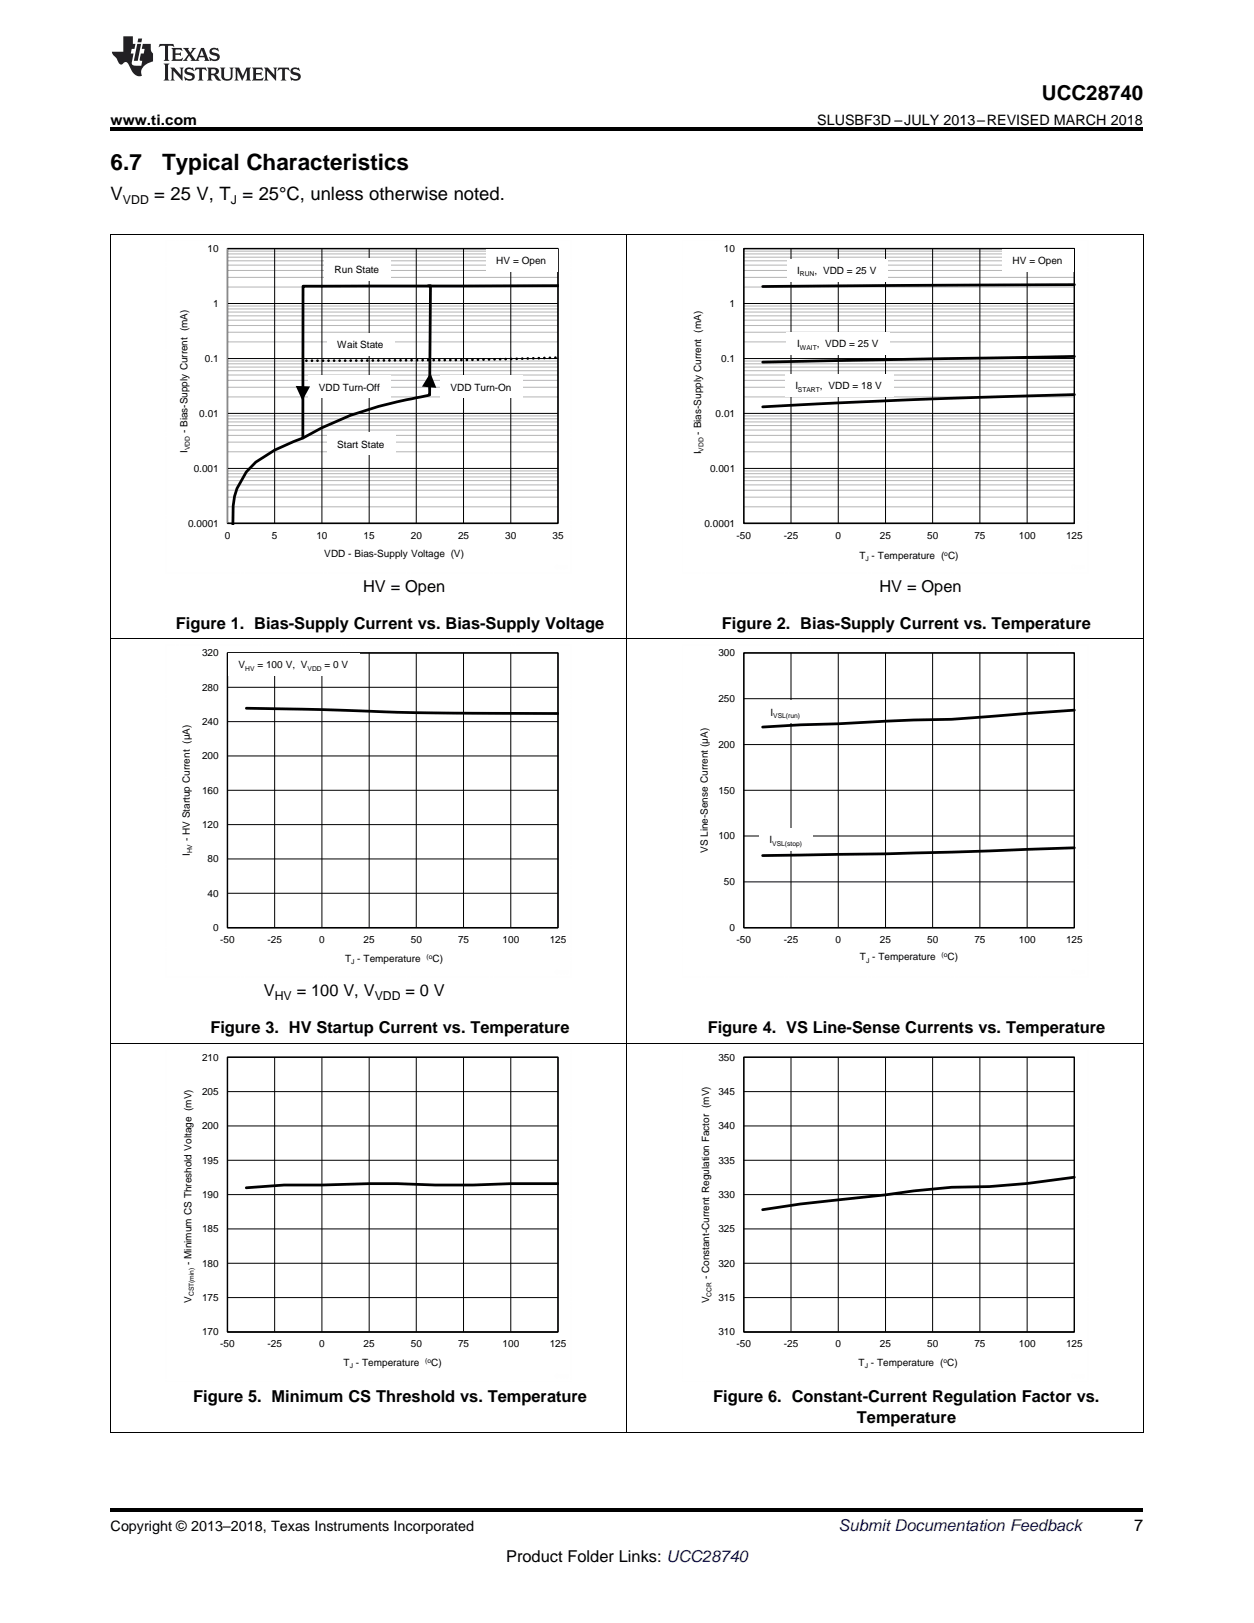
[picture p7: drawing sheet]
<svg xmlns="http://www.w3.org/2000/svg" width="216mm" height="279mm" viewBox="0 0 216 279" stroke-linecap="round" stroke-linejoin="round" font-family="sans-serif">
<path d="M19 259.7h177.8v.5h-177.8z" fill="#000"/>
<g fill="none" stroke="#000" stroke-width=".17">
<path d="M19.1 110v136.7M39.2 118.3h56.9M47.3 112.4v47.3M55.4 112.4v47.3M63.6 112.4v47.3M71.7 112.4v47.3M79.8 112.4v47.3M87.9 112.4v47.3M107.9 110v136.7M196.8 110v136.7M39.2 136h56.9M39.2 130.1h56.9"/>
<path d="M39.2 124.2h56.9M39.2 159.7v-47.3h56.9v47.3M39.2 153.8h56.9M39.2 147.9h56.9M39.2 142h56.9M19 179.6h177.8M39.2 199.7h56.9M39.2 193.8h56.9M39.2 187.9h56.9M47.3 182v47.3M55.4 182v47.3M63.6 182v47.3"/>
<path d="M71.7 182v47.3M79.8 182v47.3M87.9 182v47.3M128 199.7h57M128 193.8h57M128 187.9h57M136.2 182v47.3M144.3 182v47.3M152.5 182v47.3M160.6 182v47.3M168.7 182v47.3M176.8 182v47.3"/>
<path d="M39.2 217.5h56.9M39.2 211.6h56.9M39.2 205.7h56.9M128 217.5h57M128 211.6h57M128 205.7h57M39.2 223.4h56.9M39.2 229.3v-47.3h56.9v47.3M128 223.4h57M128 229.3v-47.3h57v47.3M19 246.6h177.8"/>
</g>
<path d="M39.2 112.4h56.9v47.3h-56.9zM39.2 159.7h56.9M39.2 182h56.9v47.3h-56.9zM128.1 182h56.9v47.3h-56.9zM39.2 229.3h56.9M128.1 229.3h56.9" fill="none" stroke="#000" stroke-width=".24"/>
<path d="M42.4 121.9l13 .3 16.2 .5 24.5 .1M96.1 203.8h-8.1l-6.5 .2h-6.6l-6.5-.2h-4.9l-8.1 .2h-6.5l-6.5 .5M185 202.7l-8.1 1-6.5 .6-6.6 .1-6.5 .6-4.9 .7-14.6 1.6-6.5 .9" fill="none" stroke="#000" stroke-width=".48"/>
<path d="M28.6 111h69.8v57.2h-69.8zM28.6 180.6h69.8v57.2h-69.8zM117.5 180.6h69.8v57.2h-69.8z" fill="none" stroke="#fefefe" stroke-width=".17" stroke-dasharray=".5 .2" stroke-linecap="butt"/>
<path d="M39.3 112.5h22.6v3.8h-22.6z" fill-rule="evenodd" fill="#fff"/>
<path d="M136.2 112.4v47.3M144.3 112.4v47.3M152.5 112.4v47.3M160.6 112.4v47.3M168.7 112.4v47.3M176.8 112.4v47.3M128 136h57M128 128.2h57M128 120.3h57M128 151.8h57M128 143.9h57M128 159.7v-47.3h57v47.3" fill="none" stroke="#000" stroke-width=".17"/>
<path d="M128.1 112.4h56.9v47.3h-56.9zM128.1 159.7h56.9" fill="none" stroke="#000" stroke-width=".24"/>
<path d="M185 122.3l-21.2 1.5-6.5 .1-26 1.3M185 146a1778.6 1778.6 0 0 1-53.7 1.3" fill="none" stroke="#000" stroke-width=".48"/>
<path d="M117.5 111h69.8v57.2h-69.8z" fill="none" stroke="#fefefe" stroke-width=".17" stroke-dasharray=".5 .2" stroke-linecap="butt"/>
<g fill="#fff">
<path d="M130.9 120.6h8.7v3.9h-8.7z" fill-rule="evenodd"/>
<path d="M130.7 142.7h9.3v3.8h-9.3z" fill-rule="evenodd"/>
</g>
<g fill="none" stroke="#000" stroke-width=".17">
<path d="M19.1 40.4v69.6M39.2 52.3h56.9M39.2 42.8h56.9v47.3M47.3 42.8v47.3M55.4 42.8v47.3M63.6 42.8v47.3M71.7 42.8v47.3M79.8 42.8v47.3M87.9 42.8v47.3M107.9 40.4v69.6M196.8 40.4v69.6M39.2 71.2h56.9"/>
<path d="M39.2 61.7h56.9M39.2 80.6h56.9M19 110h177.8"/>
</g>
<g fill="none" stroke="#b7b7b7" stroke-width=".18">
<path d="M39.2 58.9h56.9M39.2 57.2h56.9M39.2 56h56.9M39.2 55.1h56.9M39.2 54.4h56.9M39.2 53.7h56.9M39.2 53.2h56.9M39.2 52.7h56.9M39.2 49.4h56.9M39.2 47.8h56.9M39.2 46.6h56.9M39.2 45.6h56.9"/>
<path d="M39.2 44.9h56.9M39.2 44.3h56.9M39.2 43.7h56.9M39.2 43.2h56.9M39.2 77.8h56.9M39.2 76.1h56.9M39.2 75h56.9M39.2 74h56.9M39.2 73.3h56.9M39.2 72.6h56.9M39.2 72.1h56.9M39.2 71.6h56.9"/>
<path d="M39.2 68.3h56.9M39.2 66.7h56.9M39.2 65.5h56.9M39.2 64.6h56.9M39.2 63.8h56.9M39.2 63.2h56.9M39.2 62.6h56.9M39.2 62.2h56.9M39.2 87.2h56.9M39.2 85.6h56.9M39.2 84.4h56.9M39.2 83.5h56.9"/>
<path d="M39.2 82.7h56.9M39.2 82.1h56.9M39.2 81.5h56.9M39.2 81.1h56.9"/>
</g>
<path d="M39.2 42.8h56.9v47.3h-56.9zM39.2 90.1h56.9" fill="none" stroke="#000" stroke-width=".24"/>
<path d="M39.2 42.8v47.3" fill="none" stroke="#868686" stroke-width=".18"/>
<path d="M73.7 49.2h.4l-.1 18.8-3.1 .7a58.6 58.6 0 0 0-18.7 6.7l-4.9 2.1-3.3 2.1a10.8 10.8 0 0 0-3.9 7.5v3.2M96.3 49.2l-44.1 .1-.1 26.1" fill="none" stroke="#000" stroke-width=".48"/>
<path d="M96.3 61.6h-.2a1601.8 1601.8 0 0 1-43.9 .5" fill="none" stroke="#000" stroke-width=".48" stroke-dasharray="0 1"/>
<path d="M28.6 41.4h69.8v57.2h-69.8z" fill="none" stroke="#fefefe" stroke-width=".17" stroke-dasharray=".5 .2" stroke-linecap="butt"/>
<g fill="#fff">
<path d="M83.6 42.9h12.3v3.8h-12.3z" fill-rule="evenodd"/>
<path d="M55.8 44.4h11.4v3.8h-11.4z" fill-rule="evenodd"/>
<path d="M56.3 57.4h11.6v3.9h-11.6z" fill-rule="evenodd"/>
<path d="M56.3 74.5h11.8v3.8h-11.8z" fill-rule="evenodd"/>
<path d="M75.8 64.7h14.2v3.8h-14.2z" fill-rule="evenodd"/>
</g>
<path d="M73.8 66.4h.2l-.1 .7-.1-.1zM74.1 64.2l1 2.6-2.4-.2z" fill="#000"/>
<path d="M53.1 64.7h14.3v3.8h-14.3z" fill-rule="evenodd" fill="#fff"/>
<path d="M52.2 63.3l-.1 3.4zM50.9 66.4l2.5 .1-1.3 2.5z" fill="#000"/>
<g fill="none" stroke="#b7b7b7" stroke-width=".18">
<path d="M128.1 58.9h56.9M128.1 57.2h56.9M128.1 56h56.9M128.1 55.1h56.9M128.1 54.4h56.9M128.1 53.7h56.9M128.1 53.2h56.9M128.1 52.7h56.9M128.1 49.4h56.9M128.1 47.8h56.9M128.1 46.6h56.9M128.1 45.6h56.9"/>
<path d="M128.1 44.9h56.9M128.1 44.3h56.9M128.1 43.7h56.9M128.1 43.2h56.9M128.1 77.8h56.9M128.1 76.1h56.9M128.1 75h56.9M128.1 74h56.9M128.1 73.3h56.9M128.1 72.6h56.9M128.1 72.1h56.9M128.1 71.6h56.9"/>
<path d="M128.1 68.3h56.9M128.1 66.7h56.9M128.1 65.5h56.9M128.1 64.6h56.9M128.1 63.8h56.9M128.1 63.2h56.9M128.1 62.6h56.9M128.1 62.2h56.9M128.1 87.2h56.9M128.1 85.6h56.9M128.1 84.4h56.9M128.1 83.5h56.9"/>
<path d="M128.1 82.7h56.9M128.1 82.1h56.9M128.1 81.5h56.9M128.1 81.1h56.9"/>
</g>
<path d="M128 52.3h57M136.2 42.8v47.3M144.3 42.8v47.3M152.5 42.8v47.3M160.6 42.8v47.3M168.7 42.8v47.3M176.8 42.8v47.3M128 71.2h57M128 61.7h57M128 80.6h57M128 90.1v-47.3h57v47.3" fill="none" stroke="#000" stroke-width=".17"/>
<path d="M128.1 42.8h56.9v47.3h-56.9zM128.1 90.1h56.9" fill="none" stroke="#000" stroke-width=".24"/>
<path d="M185 49l-53.7 .3M185 61.4l-53.7 .9M185 67.9l-27.7 .9-26 1.2" fill="none" stroke="#000" stroke-width=".48"/>
<path d="M117.5 41.4h69.8v57.2h-69.8z" fill="none" stroke="#fefefe" stroke-width=".17" stroke-dasharray=".5 .2" stroke-linecap="butt"/>
<g fill="#fff">
<path d="M172.5 42.9h12.3v3.8h-12.3z" fill-rule="evenodd"/>
<path d="M135.5 44.6h17.3v3.8h-17.3z" fill-rule="evenodd"/>
<path d="M135.5 57.3h17.7v3.8h-17.7z" fill-rule="evenodd"/>
<path d="M135.2 64.5h18.6v3.8h-18.6z" fill-rule="evenodd"/>
</g>
<path d="M19 40.4h177.8" fill="none" stroke="#000" stroke-width=".17"/>
<path d="M19 22h177.8v.5h-177.8z" fill="#000"/>
<g fill="#231f20">
<path d="M27.5 7.6l-.1 .5a.77 .77 0 0 1 1-.1v2.1l-.2 .4h1l-.3-.4 .1-2.2a.99 .99 0 0 1 1 .2l-.2-.5zM29.5 8.3l.2 .3v1.5l-.2 .4h1.8l.2-.6a1.12 1.12 0 0 1-1.3 .3v-.8h.6l.3 .2v-.6l-.3 .2h-.6v-.5l.2-.2a.96 .96 0 0 1 1 .3l-.2-.5zM31.5 8.3l.9 1.1-.9 1.1h.8l-.2-.2 .5-.7 .4 .7-.2 .2h1.5l-.1-.2 .1-.4h.9l.1 .4-.2 .2h1l-.3-.3-.7-1.9h-.5l-.9 2-.8-1 .9-1h-.8l.1 .1v.2l-.3 .5-.4-.6 .2-.2zM34.7 8.6l.4 1h-.7zM36.3 8.4a.63 .63 0 0 0-.2 .7 .63 .63 0 0 0 .6 .4l.6 .2 .1 .2a.75 .75 0 0 1-.7 .4 .75 .75 0 0 1-.6-.5l.1 .7 .2-.1a.89 .89 0 0 0 1 0 .89 .89 0 0 0 .4-.9 1.4 1.4 0 0 0-1.2-.5l-.1-.4a1.04 1.04 0 0 1 1.2 .2l-.2-.5-.1 .1-.5-.2zM28.2 10.9l.2 .4v2.2l-.2 .4h1l-.3-.4v-2.2l.3-.4zM29.3 11.6l.3 .4v1.5l-.3 .4h.8l-.2-.4v-1.3l1.5 1.7v-1.9l.2-.4h-.7l.2 .4v.9l-1.1-1.3zM32 11.8a.62 .62 0 0 0-.2 .7 .62 .62 0 0 0 .6 .4l.6 .1 .1 .3a.76 .76 0 0 1-.7 .3 .76 .76 0 0 1-.6-.4l.1 .7 .2-.1a.89 .89 0 0 0 1 0 .89 .89 0 0 0 .4-.9 1.4 1.4 0 0 0-1.2-.5l-.1-.4a1.04 1.04 0 0 1 1.2 .2l-.2-.6-.1 .1-.5-.1zM33.7 11.6l-.2 .6a.61 .61 0 0 1 .8-.3v1.6l-.2 .4h.9l-.2-.4v-1.6a.63 .63 0 0 1 .8 .3l-.2-.6zM35.6 11.6l.3 .4v1.5l-.3 .4h1l-.2-.2v-.8h.2a.93 .93 0 0 1 .6 .8 .61 .61 0 0 0 .9 .1l-.2-.1-.5-.7-.3-.2a.58 .58 0 0 0 .6-.5 .58 .58 0 0 0-.5-.6zM36.4 11.9h.1a.45 .45 0 0 1 .5 .1 .45 .45 0 0 1 .1 .5l-.1 .1-.6 .1zM37.9 11.6l.2 .2a2.17 2.17 0 0 0 .3 1.9 .99 .99 0 0 0 1.6-.6v-1.1l.2-.4h-.7l.2 .2a1.92 1.92 0 0 1-.2 1.8 .6 .6 0 0 1-.9-.5v-1.1l.2-.4zM40.4 11.6l.2 .4v1.5l-.2 .4h.7l-.2-.4v-1.4l.8 1.8 .8-1.8v1.4l-.2 .4h.9l-.2-.4v-1.5l.2-.4h-.8l-.6 1.5-.6-1.5zM43.4 11.6l.2 .4v1.5l-.2 .4h1.8l.2-.6a1.12 1.12 0 0 1-1.3 .3v-.8h.5l.4 .2v-.6l-.4 .2h-.5v-.6l.2-.1a.96 .96 0 0 1 .9 .3l-.1-.6zM45.5 11.6l.2 .4v1.5l-.2 .4h.7l-.2-.4v-1.3l1.5 1.7v-1.9l.2-.4h-.7l.2 .4v.9l-1.1-1.3zM47.9 11.6l-.1 .6a.61 .61 0 0 1 .8-.3v1.6l-.3 .4h1l-.3-.4 .1-1.6a.63 .63 0 0 1 .7 .3l-.1-.6zM50.2 11.8a.62 .62 0 0 0-.2 .7 .62 .62 0 0 0 .6 .4l.6 .1 .2 .3a.76 .76 0 0 1-.8 .3 .76 .76 0 0 1-.6-.4l.1 .7 .2-.1a.89 .89 0 0 0 1 0 .89 .89 0 0 0 .4-.9 1.4 1.4 0 0 0-1.2-.5l-.1-.4a1.04 1.04 0 0 1 1.2 .2l-.1-.6-.2 .1-.5-.1z"/>
<path d="M21.2 6.3v2.6h-1.9l.1 .4 .7 .9a.91 .91 0 0 0 1 .8 .56 .56 0 0 1 .5-.3 .56 .56 0 0 1 .5 .3l.4 .8a1.66 1.66 0 0 0 1.9 1.3 1.68 1.68 0 0 1 1-2.2l.9-.3v-1.4a1.52 1.52 0 0 1-.3-1.6h-1.4l-.2 .8h.5l-.2 .8h-.4l-.2 1v.2l.4 .1-.2 .8a1.93 1.93 0 0 1-1.6-.3l.3-1.8h-.5l.2-.8h.4l.2-.8h-.4v-1.3zM23.6 7.6l-.6 2.9h.7l.6-2.9zM23.8 6.6l-.1 .7h.6l.2-.7z"/>
</g>
<g font-size="3.9">
<text x="19" y="29.3">6.7</text>
<text x="27.9" y="29.3">Typical Characteristics</text>
</g>
<text font-size="3.5" x="179.4" y="17.3">UCC28740</text>
<g font-size="3.2">
<text x="19" y="34.4">V</text>
<text x="26.6" y="34.4">= 25 V, T = 25°C, unless otherwise noted.</text>
</g>
<g font-size="2.8">
<text x="62.5" y="101.9">HV = Open</text>
<text x="151.4" y="101.9">HV = Open</text>
<text x="30.3" y="108.3">Figure 1. Bias-Supply Current vs. Bias-Supply Voltage</text>
<text x="124.3" y="108.3">Figure 2. Bias-Supply Current vs. Temperature</text>
<text x="45.4" y="171.5">V</text>
<text x="51.1" y="171.5">= 100 V, V</text>
<text x="69.8" y="171.5">= 0 V</text>
<text x="36.2" y="177.9">Figure 3. HV Startup Current vs. Temperature</text>
<text x="121.8" y="177.9">Figure 4. VS Line-Sense Currents vs. Temperature</text>
<text x="33.3" y="241.4">Figure 5. Minimum CS Threshold vs. Temperature</text>
<text x="122.8" y="241.4">Figure 6. Constant-Current Regulation Factor vs.</text>
<text x="147.5" y="244.9">Temperature</text>
<text x="195.3" y="263.6">7</text>
<text x="87.1" y="268.9">Product Folder Links: UCC28740</text>
</g>
<text font-size="2.8" fill="#0000c8" x="144.4" y="263.6">Submit Documentation Feedback</text>
<g font-size="2.5">
<text x="19" y="21.4">www.ti.com</text>
<text x="140.7" y="21.4">SLUSBF3D –JULY 2013–REVISED MARCH 2018</text>
<text x="19" y="263.6">Copyright © 2013–2018, Texas Instruments Incorporated</text>
</g>
<g font-size="2.1">
<text x="21.2" y="35.1">VDD</text>
<text x="39.7" y="35.1">J</text>
<text x="47.3" y="172.1">HV</text>
<text x="64.5" y="172.1">VDD</text>
</g>
<g font-size="1.7">
<text x="35.7" y="43.4">10</text>
<text x="57.6" y="46.9">Run State</text>
<text x="85.4" y="45.5">HV = Open</text>
<text x="124.6" y="43.4">10</text>
<text x="137.3" y="47.2">I</text>
<text x="140.2" y="47.2">, VDD = 25 V</text>
<text x="174.3" y="45.5">HV = Open</text>
<text x="36.7" y="52.8">1</text>
<text x="125.6" y="52.8">1</text>
<text x="58.1" y="60">Wait State</text>
<text x="137.3" y="59.8">I</text>
<text x="140.6" y="59.8">, VDD = 25 V</text>
<text x="35.3" y="62.3">0.1</text>
<text x="124.2" y="62.3">0.1</text>
<text x="34.3" y="71.7">0.01</text>
<text x="54.9" y="67.2">VDD Turn-Off</text>
<text x="77.5" y="67.2">VDD Turn-On</text>
<text x="123.2" y="71.7">0.01</text>
<text x="136.9" y="67">I</text>
<text x="141.1" y="67">, VDD = 18 V</text>
<text x="32.3" y="78" transform="rotate(-90 32.3 78)">I</text>
<text x="32.3" y="74.6" transform="rotate(-90 32.3 74.6)">- Bias-Supply Current (mA)</text>
<text x="58.1" y="77.1">Start State</text>
<text x="120.7" y="74.8" transform="rotate(-90 120.7 74.8)">- Bias-Supply Current (mA)</text>
<text x="33.3" y="81.2">0.001</text>
<text x="120.7" y="78.2" transform="rotate(-90 120.7 78.2)">I</text>
<text x="122.2" y="81.2">0.001</text>
<text x="32.4" y="90.7">0.0001</text>
<text x="38.7" y="92.7">0</text>
<text x="46.8" y="92.7">5</text>
<text x="54.5" y="92.7">10</text>
<text x="55.8" y="96">VDD - Bias-Supply Voltage (V)</text>
<text x="62.6" y="92.7">15</text>
<text x="70.7" y="92.7">20</text>
<text x="78.9" y="92.7">25</text>
<text x="87" y="92.7">30</text>
<text x="95.1" y="92.7">35</text>
<text x="121.3" y="90.7">0.0001</text>
<text x="126.8" y="92.7">-50</text>
<text x="134.9" y="92.7">-25</text>
<text x="143.9" y="92.7">0</text>
<text x="151.5" y="92.7">25</text>
<text x="159.6" y="92.7">50</text>
<text x="167.8" y="92.7">75</text>
<text x="175.4" y="92.7">100</text>
<text x="183.5" y="92.7">125</text>
<text x="148" y="96.2">T - Temperature ( C)</text>
<text x="34.8" y="113">320</text>
<text x="123.7" y="113">300</text>
<text x="34.8" y="118.9">280</text>
<text x="41.1" y="115.1">V</text>
<text x="44.3" y="115.1">= 100 V, V</text>
<text x="55.9" y="115.1">= 0 V</text>
<text x="34.8" y="124.8">240</text>
<text x="123.7" y="120.9">250</text>
<text x="132.7" y="123.2">I</text>
<text x="34.8" y="130.7">200</text>
<text x="123.7" y="128.7">200</text>
<text x="34.8" y="136.6">160</text>
<text x="123.7" y="136.6">150</text>
<text x="34.8" y="142.5">120</text>
<text x="32.7" y="147.4" transform="rotate(-90 32.7 147.4)">I</text>
<text x="32.7" y="144.8" transform="rotate(-90 32.7 144.8)">- HV Startup Current (µA)</text>
<text x="35.7" y="148.4">80</text>
<text x="121.8" y="146.9" transform="rotate(-90 121.8 146.9)">VS Line-Sense Current (µA)</text>
<text x="123.7" y="144.5">100</text>
<text x="132.5" y="145.2">I</text>
<text x="35.7" y="154.4">40</text>
<text x="124.6" y="152.4">50</text>
<text x="36.7" y="160.3">0</text>
<text x="125.6" y="160.3">0</text>
<text x="37.9" y="162.3">-50</text>
<text x="46" y="162.3">-25</text>
<text x="55" y="162.3">0</text>
<text x="59.4" y="165.6">T - Temperature</text>
<text x="62.6" y="162.3">25</text>
<text x="70.7" y="162.3">50</text>
<text x="74.5" y="165.6">C)</text>
<text x="78.9" y="162.3">75</text>
<text x="86.5" y="162.3">100</text>
<text x="94.6" y="162.3">125</text>
<text x="126.8" y="162.3">-50</text>
<text x="134.9" y="162.3">-25</text>
<text x="143.9" y="162.3">0</text>
<text x="148.1" y="165.3">T - Temperature</text>
<text x="151.5" y="162.3">25</text>
<text x="159.6" y="162.3">50</text>
<text x="163.1" y="165.3">C)</text>
<text x="167.8" y="162.3">75</text>
<text x="175.4" y="162.3">100</text>
<text x="183.5" y="162.3">125</text>
<text x="34.8" y="182.6">210</text>
<text x="123.7" y="182.6">350</text>
<text x="34.8" y="188.5">205</text>
<text x="123.7" y="188.5">345</text>
<text x="34.8" y="194.4">200</text>
<text x="123.7" y="194.4">340</text>
<text x="34.8" y="200.3">195</text>
<text x="123.7" y="200.3">335</text>
<text x="34.8" y="206.2">190</text>
<text x="123.7" y="206.2">330</text>
<text x="34.8" y="212.1">185</text>
<text x="123.7" y="212.1">325</text>
<text x="32.9" y="217.7" transform="rotate(-90 32.9 217.7)">- Minimum CS Threshold Voltage (mV)</text>
<text x="34.8" y="218">180</text>
<text x="122.1" y="220.2" transform="rotate(-90 122.1 220.2)">- Constant-Current Regulation Factor (mV)</text>
<text x="123.7" y="218">320</text>
<text x="32.9" y="224.3" transform="rotate(-90 32.9 224.3)">V</text>
<text x="34.8" y="224">175</text>
<text x="122.1" y="224.4" transform="rotate(-90 122.1 224.4)">V</text>
<text x="123.7" y="224">315</text>
<text x="34.8" y="229.9">170</text>
<text x="37.9" y="231.9">-50</text>
<text x="46" y="231.9">-25</text>
<text x="55" y="231.9">0</text>
<text x="62.6" y="231.9">25</text>
<text x="70.7" y="231.9">50</text>
<text x="78.9" y="231.9">75</text>
<text x="86.5" y="231.9">100</text>
<text x="94.6" y="231.9">125</text>
<text x="123.7" y="229.9">310</text>
<text x="126.8" y="231.9">-50</text>
<text x="134.9" y="231.9">-25</text>
<text x="143.9" y="231.9">0</text>
<text x="151.5" y="231.9">25</text>
<text x="159.6" y="231.9">50</text>
<text x="167.8" y="231.9">75</text>
<text x="175.4" y="231.9">100</text>
<text x="183.5" y="231.9">125</text>
<text x="59.2" y="235.2">T - Temperature</text>
<text x="74.2" y="235.2">C)</text>
<text x="147.8" y="235.2">T - Temperature ( C)</text>
</g>
<g font-size="1.2">
<text x="137.7" y="47.6">RUN</text>
<text x="137.7" y="60.2">WAIT</text>
<text x="137.4" y="67.5">START</text>
<text x="32.7" y="77.5" transform="rotate(-90 32.7 77.5)">VDD</text>
<text x="121.1" y="77.8" transform="rotate(-90 121.1 77.8)">VDD</text>
<text x="162.6" y="95.7">o</text>
<text x="149" y="96.6">J</text>
<text x="42.2" y="115.5">HV</text>
<text x="53" y="115.5">VDD</text>
<text x="133.1" y="123.6">VSL(run)</text>
<text x="33.1" y="146.9" transform="rotate(-90 33.1 146.9)">HV</text>
<text x="133" y="145.6">VSL(stop)</text>
<text x="60.5" y="166">J</text>
<text x="73.4" y="165">(o</text>
<text x="149.1" y="165.7">J</text>
<text x="162.1" y="164.8">(o</text>
<text x="33.4" y="223.2" transform="rotate(-90 33.4 223.2)">CST(min)</text>
<text x="122.5" y="223.2" transform="rotate(-90 122.5 223.2)">CCR</text>
<text x="60.2" y="235.6">J</text>
<text x="73.2" y="234.6">(o</text>
<text x="148.9" y="235.6">J</text>
<text x="162.4" y="234.6">o</text>
</g>
</svg>
